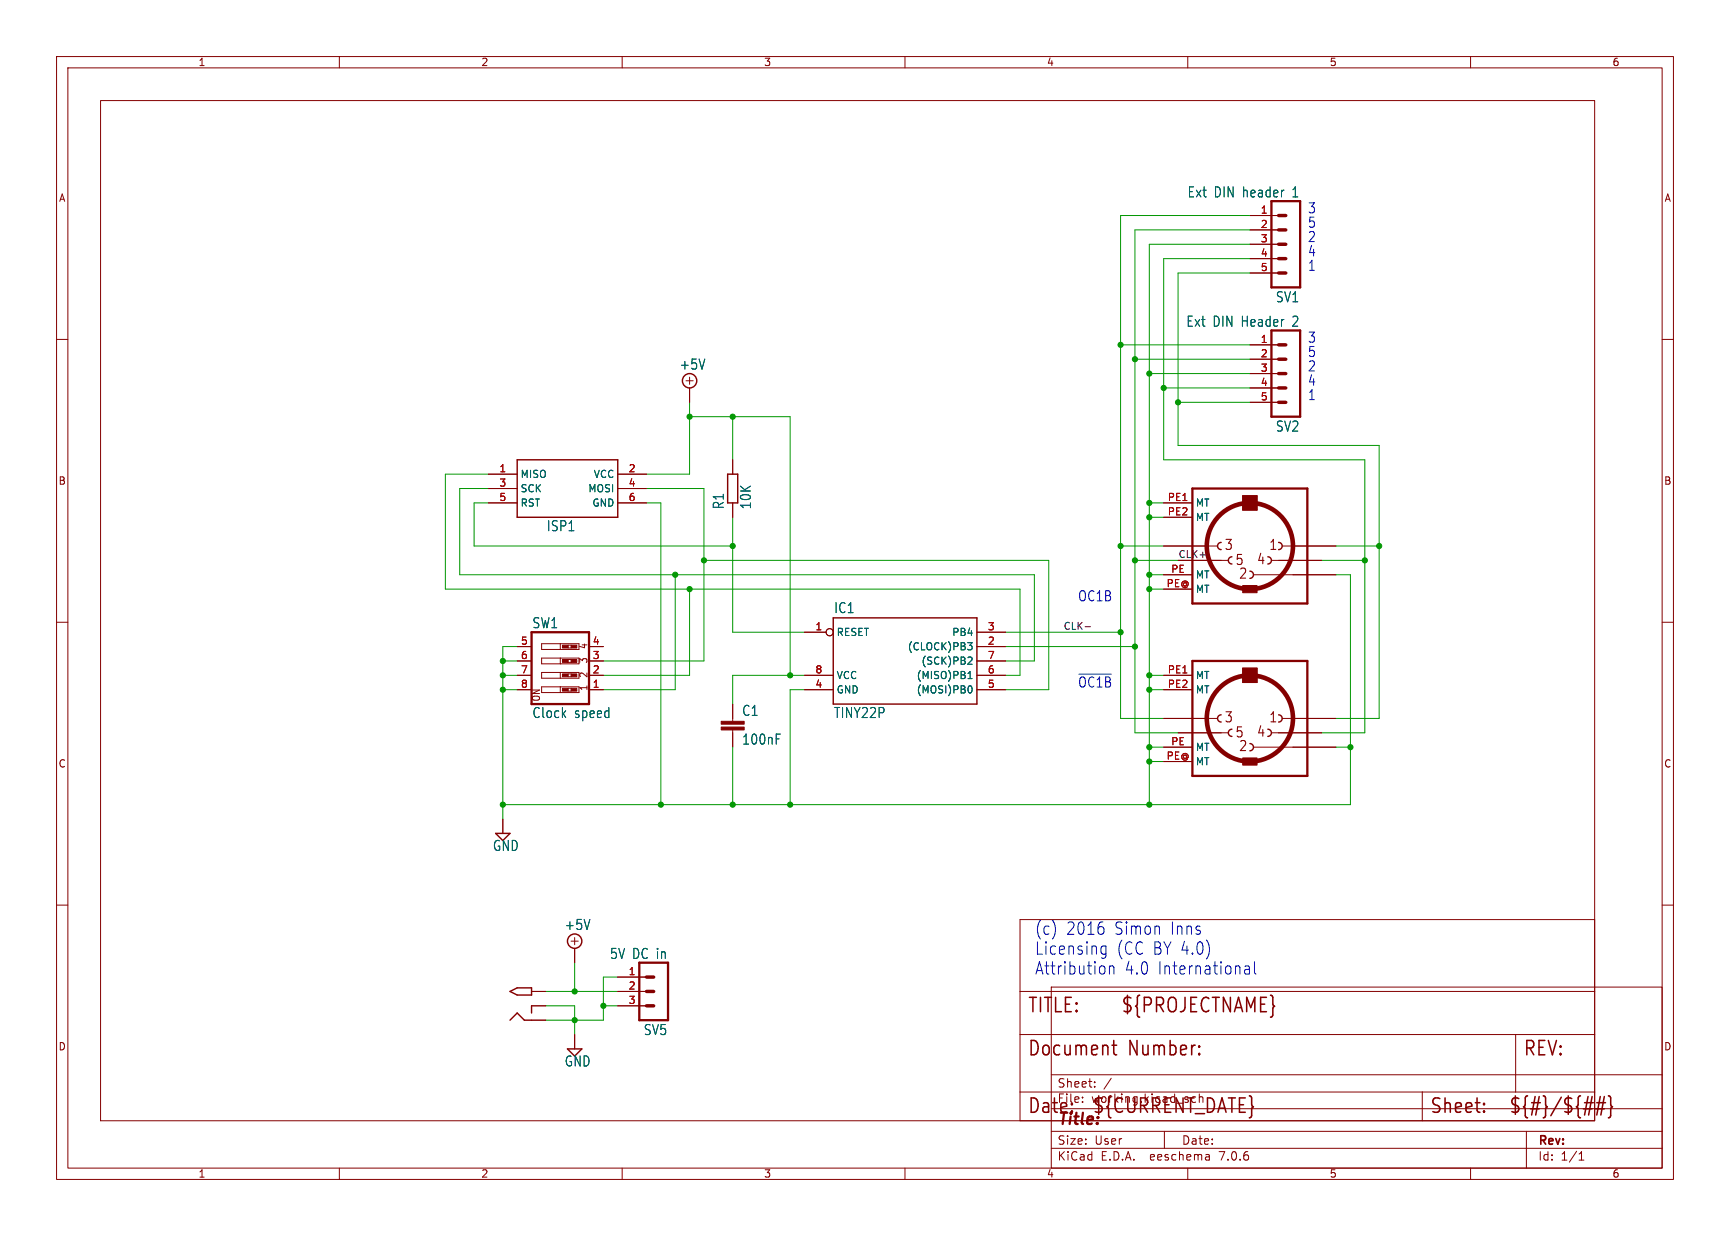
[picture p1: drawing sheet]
<svg xmlns="http://www.w3.org/2000/svg" width="306mm" height="218mm" viewBox="0 0 306 218" stroke-linecap="round" stroke-linejoin="round" font-family="sans-serif">
<g fill="none" stroke="#840000" stroke-width=".18">
<path d="M10 10h285.9v198.5h-285.9zM12 12h281.9v194.5h-281.9zM17.8 17.8h264.1v180.3h-264.1zM60 10v2M110 10v2M160 10v2M210 10v2M260 10v2M221 38.1h5.1M10 60h2M221 40.6h5.1M221 43.2h5.1"/>
<path d="M221 45.7h5.1M221 48.3h5.1M293.9 60h2M121.3 67.3h1.3M121.9 66.7v1.2M121.9 68.6v2.5M221 61h5.1M221 63.5h5.1M221 66h5.1M221 68.6h5.1M221 71.1h5.1M86.4 83.8h5"/>
<path d="M86.4 86.4h5M86.4 88.9h5M109.2 83.8h5.1M109.2 86.4h5.1M109.2 88.9h5.1M129.5 81.3v2.5M129.5 88.9v2.5M205.7 96.5h9.6M205.7 88.9h5.1M205.7 91.4h5.1M208.3 99.1h8.9M219.7 87.6h2.5v2.6h-2.5z"/>
<path d="M224.8 99.1h8.9M226.7 96.5h9.5M10 110h2M91.4 114.3h2.6M91.4 119.4h2.6M91.4 116.8h2.6M99.1 113.8v1M99.1 116.3v1M99.1 118.9v1M100.5 119.6h.5M100.5 119.1h.5M100.5 117.1h.5"/>
<path d="M100.5 116.6h.5M100.5 114.6h.5M100.5 114h.5M102.4 113.8h-6.6v1h6.6M102.4 116.3h-6.6v1h6.6M102.4 118.9h-6.6v1h6.6M104.1 114.3h2.6M104.1 119.4h2.6M104.1 116.8h2.6M142.2 111.8h3.8M142.2 119.4h5.1M172.7 111.8h5.1"/>
<path d="M172.7 114.3h5.1M172.7 119.4h5.1M172.7 116.8h5.1M205.7 101.6h5.1M205.7 119.4h5.1M205.7 104.1h5.1M219.7 118.1h2.5v2.5h-2.5zM221.6 101.6h14.6M293.9 110h2M91.4 121.9h2.6M95.8 121.4h6.6M95.8 122.4h6.6"/>
<path d="M99.1 121.4v1M100.5 122.2h.5M100.5 121.7h.5M104.1 121.9h2.6M129.5 124.5v3M129.5 129v3.1M142.2 121.9h5.1M172.7 121.9h5.1M205.7 134.6h5.1M205.7 121.9h5.1M205.7 127h9.6M205.7 132.1h5.1"/>
<path d="M208.3 129.5h8.9M221.6 132.1h14.6M224.8 129.5h8.9M226.7 127h9.5M10 160h2M88.9 144.8v2.5M293.9 160h2M94 175.3h2.5M94 177.8h2.5M101 166.4h1.2M101.6 165.7v1.3M101.6 167.6v2.6"/>
<path d="M109.2 172.7h5.1M109.2 175.3h5.1M109.2 177.8h5.1M180.3 175.3h101.6M180.3 162.6h101.6v35.5h-101.6zM185.9 174.5h108v32h-108zM94 180.3h2.5M101.6 182.9v2.5M180.3 193h101.6M180.3 182.9h101.6M185.9 200h108M185.9 196h108"/>
<path d="M185.9 190h108M191.4 194.7v.2M191.4 193.9v.2M193.5 192v.2M193.5 191.2v.2M196.5 190.6l-1.3 1.9M205.9 200v3M251.5 193v5.1M268 182.9v10.1M269.9 200v6.5M60 206.5v2M110 206.5v2"/>
<path d="M160 206.5v2M185.9 203h108M210 206.5v2M213.8 204.1v1M213.8 205l-.1 .1M213.8 204.4l-.1 .1M260 206.5v2M279.2 205.1h.8M279.2 204l.4-.4v1.5"/>
<circle cx="146.7" cy="111.8" r=".63"/>
</g>
<g fill="none" stroke="#840000" stroke-width=".25">
<path d="M91.4 81.3h17.8v10.1h-17.8zM128.7 83.8h1.7v5.1h-1.7zM215.9 95.9a.64 .64 0 0 0-.6 .6 .64 .64 0 0 0 .6 .7M217.8 98.4a.64 .64 0 0 0-.6 .7 .64 .64 0 0 0 .6 .6M224.2 98.4a.64 .64 0 0 1 .6 .7 .64 .64 0 0 1-.6 .6M226.1 95.9a.64 .64 0 0 1 .6 .6 .64 .64 0 0 1-.6 .7M147.3 109.2h25.4v15.3h-25.4zM221 101a.64 .64 0 0 1 .6 .6 .64 .64 0 0 1-.6 .6M215.9 126.4a.64 .64 0 0 0-.6 .6 .64 .64 0 0 0 .6 .6M217.8 128.9a.64 .64 0 0 0-.6 .6 .64 .64 0 0 0 .6 .7M221 131.4a.64 .64 0 0 1 .6 .7 .64 .64 0 0 1-.6 .6M224.2 128.9a.64 .64 0 0 1 .6 .6 .64 .64 0 0 1-.6 .7"/>
<path d="M226.1 126.4a.64 .64 0 0 1 .6 .6 .64 .64 0 0 1-.6 .6M87.6 147.3h2.6l-1.3 1.3zM90.2 175.3l1.2-.7h2.6v1.3h-2.6zM94 177.8v1.3M90.2 180.3l1.2-1.2 1.3 1.2h1.3M100.3 185.4h2.6l-1.3 1.3z"/>
<circle cx="121.9" cy="67.3" r="1.27"/>
<circle cx="101.6" cy="166.4" r="1.27"/>
</g>
<g fill="#840000" stroke="#840000" stroke-width=".18">
<path d="M219.7 103.5h2.5v1.3h-2.5z"/>
<path d="M219.7 87.6h2.5v2.6h-2.5z"/>
<path d="M219.7 134h2.5v1.3h-2.5z"/>
<path d="M219.7 118.1h2.5v2.5h-2.5z"/>
<path d="M127.5 128.5h4.1v.5h-4.1z"/>
<path d="M127.5 127.5h4.1v.5h-4.1z"/>
<path d="M99.4 121.7h1.1v.5h-1.1z"/>
<path d="M99.4 119.1h1.1v.5h-1.1z"/>
<path d="M99.4 116.6h1.1v.5h-1.1z"/>
<path d="M99.4 114h1.1v.6h-1.1z"/>
<path d="M101 121.7h1v.5h-1z"/>
<path d="M101 119.1h1v.5h-1z"/>
<path d="M101 116.6h1v.5h-1z"/>
<path d="M101 114h1v.6h-1z"/>
</g>
<path d="M224.8 35.6h5.1v15.2h-5.1zM224.8 58.4h5.1v15.3h-5.1zM210.8 86.4h20.3v20.3h-20.3zM94 111.8h10.1v12.7h-10.1zM210.8 116.8h20.3v20.4h-20.3zM113 170.2h5.1v10.1h-5.1z" fill="none" stroke="#840000" stroke-width=".41"/>
<g fill="none" stroke="#840000" stroke-width=".81">
<circle cx="221" cy="96.5" r="7.6"/>
<circle cx="221" cy="127" r="7.6"/>
</g>
<g fill="none" stroke="#840000" stroke-width=".61">
<path d="M226.1 38.1h1.2M226.1 40.6h1.2M226.1 43.2h1.2M226.1 45.7h1.2M226.1 48.3h1.2M226.1 61h1.2M226.1 63.5h1.2M226.1 66h1.2M226.1 68.6h1.2M226.1 71.1h1.2M114.3 172.7h1.3M114.3 175.3h1.3"/>
<path d="M114.3 177.8h1.3"/>
</g>
<path d="M171.1 113.6h.8l-.5 .5 .4 .1 .1 .4-.3 .3h-.3M171.1 120h.8M171.3 119l.2-.3v1.3M171.3 116.1l.4 .1 .2 .3-.8 .9h.8M137.2 129.8h.8M171.4 121.2a.68 .68 0 0 1 .5 .7 .68 .68 0 0 1-.5 .6" fill="none" stroke="#006464" stroke-width=".18"/>
<g fill="none" stroke="#840000" stroke-width=".27">
<path d="M196.6 184.8h.8M196.9 183.9v2.2l.1 .2 .4 .2M212 186.2l.1 .1-.1 .2M212 186.2l-.1 .1 .1 .2M212 184.9v.2M212 186.2v.3M212 184.9l.1 .1-.1 .1M212 184.9l-.1 .1 .1 .1M262.4 196.4l.1 .1-.1 .1M262.4 195l.1 .2-.1 .1M279.9 196h1.6M280.2 194.9h1.5"/>
<path d="M281.5 193.8l-.6 3.3M282.1 196h1.5M282.3 194.9h1.6M282.9 193.8l-.6 3.3M283.6 193.8l-.6 3.3M284.4 193.7l.3 .1 .1 .3v1.2l.3 .4-.3 .3v1.2l-.1 .3-.3 .1"/>
</g>
<path d="M191.9 110.8h.9" fill="none" stroke="#0f0f0f" stroke-width=".18"/>
<path d="M190.8 119.2h5.7M194.7 168.3l.3 .4 .5-.1M195.1 164l.1 .2-.1 .8M195.5 167.2v1.8l-.1 .3M195.5 167.3l-.5-.1-.3 .4M196.2 170.7v1.5M196.2 170.9a.46 .46 0 0 1 .7-.1v1.4M220.1 170.8l.2-.1 .5 .1 .1 1.4M220.9 171.3l-.6 .1a.45 .45 0 0 0-.3 .4 .45 .45 0 0 0 .3 .4l.6-.1M221.8 170v1.9l.3 .3" fill="none" stroke="#0000c2" stroke-width=".18"/>
<g fill="none" stroke="#009600" stroke-width=".18">
<path d="M221 38.1h-22.9v88.9h7.6M221 40.6h-20.3v88.9h7.6M221 45.7h-15.3v35.6h35.6v48.2h-7.6M221 43.2h-17.8v99M221 48.3h-12.7v30.4h35.5v48.3h-7.6M121.9 73.7h17.8v45.7M121.9 71.1v12.7h-7.6M129.5 73.7v7.6M198.1 61h22.9M200.7 63.5h20.3M203.2 66h17.8M205.7 68.6h15.3"/>
<path d="M208.3 71.1h12.7M86.4 88.9h-2.6v7.6h45.7M86.4 86.4h-5.1v15.2h101.6v15.2h-5.1M86.4 83.8h-7.7v20.3h101.6v15.3h-2.5M114.3 86.4h10.2v30.4h-17.8M114.3 88.9h2.5v53.3M124.5 99.1h60.9v22.8h-7.6M129.5 91.4v20.4h12.7M198.1 96.5h7.6M200.7 99.1h7.6M203.2 88.9h2.5M203.2 91.4h2.5"/>
<path d="M233.7 99.1h7.6M236.2 96.5h7.6M88.9 119.4h2.5M88.9 116.8h2.5M91.4 114.3h-2.5v30.5M119.4 101.6v20.3h-12.7M121.9 104.1v15.3h-15.2M142.2 119.4h-12.7v5.1M177.8 111.8h20.3M177.8 114.3h22.9M203.2 101.6h2.5M203.2 104.1h2.5"/>
<path d="M203.2 119.4h2.5M236.2 101.6h2.6v40.6h-149.9M88.9 121.9h2.5M129.5 132.1v10.1M142.2 121.9h-2.5v20.3M203.2 132.1h2.5M203.2 121.9h2.5M203.2 134.6h2.5M236.2 132.1h2.6M96.5 177.8h5.1v5.1M96.5 175.3h12.7M101.6 170.2v5.1"/>
<path d="M106.7 177.8h2.5M109.2 172.7h-2.5v7.6h-10.2"/>
</g>
<g fill="#009600" stroke="#009600" stroke-width=".18">
<circle cx="200.7" cy="63.5" r=".46"/>
<circle cx="198.1" cy="61" r=".46"/>
<circle cx="124.5" cy="99.1" r=".46"/>
<circle cx="129.5" cy="96.5" r=".46"/>
<circle cx="119.4" cy="101.6" r=".46"/>
<circle cx="121.9" cy="104.1" r=".46"/>
<circle cx="129.5" cy="73.7" r=".46"/>
<circle cx="121.9" cy="73.7" r=".46"/>
<circle cx="88.9" cy="116.8" r=".46"/>
<circle cx="88.9" cy="119.4" r=".46"/>
<circle cx="203.2" cy="134.6" r=".46"/>
<circle cx="203.2" cy="132.1" r=".46"/>
<circle cx="238.8" cy="132.1" r=".46"/>
<circle cx="203.2" cy="142.2" r=".46"/>
<circle cx="129.5" cy="142.2" r=".46"/>
<circle cx="139.7" cy="142.2" r=".46"/>
<circle cx="116.8" cy="142.2" r=".46"/>
<circle cx="88.9" cy="121.9" r=".46"/>
<circle cx="88.9" cy="142.2" r=".46"/>
<circle cx="106.7" cy="177.8" r=".46"/>
<circle cx="101.6" cy="175.3" r=".46"/>
<circle cx="101.6" cy="180.3" r=".46"/>
<circle cx="203.2" cy="104.1" r=".46"/>
<circle cx="203.2" cy="101.6" r=".46"/>
<circle cx="203.2" cy="121.9" r=".46"/>
<circle cx="198.1" cy="111.8" r=".46"/>
<circle cx="200.7" cy="114.3" r=".46"/>
<circle cx="139.7" cy="119.4" r=".46"/>
<circle cx="203.2" cy="119.4" r=".46"/>
<circle cx="203.2" cy="66" r=".46"/>
<circle cx="205.7" cy="68.6" r=".46"/>
<circle cx="208.3" cy="71.1" r=".46"/>
<circle cx="198.1" cy="96.5" r=".46"/>
<circle cx="200.7" cy="99.1" r=".46"/>
<circle cx="243.8" cy="96.5" r=".46"/>
<circle cx="241.3" cy="99.1" r=".46"/>
<circle cx="203.2" cy="88.9" r=".46"/>
<circle cx="203.2" cy="91.4" r=".46"/>
</g>
<g font-size="3.5" fill="#840000">
<text x="181.6" y="179.4">TITLE:</text>
<text x="198.1" y="179.4">${PROJECTNAME}</text>
<text x="181.6" y="187">Document</text>
<text x="199.5" y="187">Number:</text>
<text x="269.2" y="187">REV:</text>
<text x="181.6" y="197.1">Date:</text>
<text x="193" y="197.1">${CURRENT_DATE}</text>
<text x="252.7" y="197.1">Sheet:</text>
<text x="266.7" y="197.1">${#}/${##}</text>
</g>
<g font-size="3" fill="#0000c2">
<text x="182.9" y="165.4">(c)</text>
<text x="188.4" y="165.4">2016</text>
<text x="197" y="165.4">Simon</text>
<text x="207" y="165.4">Inns</text>
<text x="182.9" y="169">Licensing</text>
<text x="182.9" y="172.5">Attribution</text>
<text x="197.4" y="169">(CC BY 4.0)</text>
<text x="198.8" y="172.5">4.0</text>
<text x="204.7" y="172.5">International</text>
</g>
<text font-size="2.8" fill="#840000" x="186.9" y="199.4">Title:</text>
<g font-size="2.5" fill="#006464">
<text x="209.9" y="35.1">Ext DIN header</text>
<text x="228.7" y="35.1">1</text>
<text x="225.5" y="53.7">SV1</text>
<text x="209.7" y="58">Ext DIN Header</text>
<text x="228.7" y="58">2</text>
<text x="120.1" y="65.5">+5V</text>
<text x="225.5" y="76.5">SV2</text>
<text x="96.6" y="94.1">ISP1</text>
<text x="128.2" y="90.1" transform="rotate(-90 128.2 90.1)">R1</text>
<text x="133" y="90.1" transform="rotate(-90 133 90.1)">10K</text>
<text x="94" y="111.3">SW1</text>
<text x="147.4" y="108.6">IC1</text>
<text x="94" y="127.1">Clock</text>
<text x="101.5" y="127.1">speed</text>
<text x="131.1" y="126.8">C1</text>
<text x="131.1" y="131.8">100nF</text>
<text x="147.4" y="127.1">TINY22P</text>
<text x="87" y="150.6">GND</text>
<text x="99.7" y="164.6">+5V</text>
<text x="107.8" y="169.7">5V DC in</text>
<text x="113.7" y="183.2">SV5</text>
<text x="99.7" y="188.7">GND</text>
</g>
<g font-size="2.5" fill="#0000c2">
<text x="231.1" y="37.9">3</text>
<text x="231.1" y="40.4">5</text>
<text x="231.1" y="45.5">4</text>
<text x="231.1" y="42.9">2</text>
<text x="231.1" y="48">1</text>
<text x="231.1" y="60.7">3</text>
<text x="231.1" y="63.3">5</text>
<text x="231.1" y="65.8">2</text>
<text x="231.1" y="70.9">1</text>
<text x="231.1" y="68.3">4</text>
<text x="190.5" y="106.4">OC1B</text>
<text x="190.5" y="121.7">~{OC1B}</text>
</g>
<g font-size="2.5" fill="#840000">
<text x="216.4" y="97.5">3</text>
<text x="218.3" y="100.1">5</text>
<text x="222.1" y="100">4</text>
<text x="224.3" y="97.5">1</text>
<text x="218.9" y="102.6">2</text>
<text x="216.4" y="128">3</text>
<text x="218.3" y="130.6">5</text>
<text x="222.1" y="130.5">4</text>
<text x="224.3" y="128">1</text>
<text x="218.9" y="133">2</text>
</g>
<g font-size="2.1" fill="#840000">
<text x="186.9" y="195.2">File:</text>
<text x="186.9" y="192.5">Sheet:</text>
<text x="193" y="195.2">working.kicad_sch</text>
<text x="186.9" y="202.6">Size:</text>
<text x="193.5" y="202.6">User</text>
<text x="208.9" y="202.6">Date:</text>
<text x="271.9" y="202.8">Rev:</text>
<text x="186.9" y="205.4">KiCad</text>
<text x="194.6" y="205.4">E.D.A.</text>
<text x="203.5" y="205.4">eeschema</text>
<text x="215.9" y="205.4">7.0.6</text>
<text x="271.9" y="205.4">Id:</text>
<text x="276" y="205.4">1/1</text>
</g>
<g font-size="1.8" fill="#840000">
<text x="35" y="11.9">1</text>
<text x="85" y="11.9">2</text>
<text x="135" y="11.9">3</text>
<text x="185" y="11.9">4</text>
<text x="235" y="11.9">5</text>
<text x="285" y="11.9">6</text>
<text x="10.3" y="35.9">A</text>
<text x="294.2" y="35.9">A</text>
<text x="10.3" y="85.9">B</text>
<text x="294.1" y="85.9">B</text>
<text x="104.1" y="119.9" transform="rotate(-90 104.1 119.9)">2</text>
<text x="104.1" y="117.4" transform="rotate(-90 104.1 117.4)">3</text>
<text x="104.1" y="114.8" transform="rotate(-90 104.1 114.8)">4</text>
<text x="95.7" y="124.1" transform="rotate(-90 95.7 124.1)">ON</text>
<text x="104.1" y="122.2" transform="rotate(-90 104.1 122.2)">1</text>
<text x="10.3" y="135.9">C</text>
<text x="294.1" y="135.9">C</text>
<text x="10.3" y="185.9">D</text>
<text x="294.1" y="185.9">D</text>
<text x="35" y="208.4">1</text>
<text x="85" y="208.4">2</text>
<text x="135" y="208.4">3</text>
<text x="185" y="208.4">4</text>
<text x="235" y="208.4">5</text>
<text x="285" y="208.4">6</text>
</g>
<g font-size="1.8" fill="#a90000">
<text x="222.8" y="37.8">1</text>
<text x="222.8" y="40.4">2</text>
<text x="222.8" y="42.9">3</text>
<text x="222.8" y="45.5">4</text>
<text x="222.8" y="48">5</text>
<text x="222.8" y="60.7">1</text>
<text x="222.8" y="63.2">2</text>
<text x="222.8" y="65.8">3</text>
<text x="222.8" y="68.3">4</text>
<text x="222.8" y="70.9">5</text>
<text x="88.2" y="83.6">1</text>
<text x="111.1" y="83.6">2</text>
<text x="88.2" y="86.1">3</text>
<text x="88.2" y="88.6">5</text>
<text x="111.1" y="86.1">4</text>
<text x="111.1" y="88.6">6</text>
<text x="206.4" y="88.6">PE1</text>
<text x="206.4" y="91.2">PE2</text>
<text x="207" y="101.3">PE</text>
<text x="206.2" y="103.9">PE@</text>
<text x="144.1" y="111.5">1</text>
<text x="174.6" y="111.5">3</text>
<text x="92" y="114">5</text>
<text x="92" y="116.6">6</text>
<text x="92" y="119.1">7</text>
<text x="104.7" y="119.1">2</text>
<text x="104.7" y="116.6">3</text>
<text x="104.7" y="114">4</text>
<text x="144.1" y="119.1">8</text>
<text x="174.6" y="114">2</text>
<text x="174.6" y="119.1">6</text>
<text x="174.6" y="116.6">7</text>
<text x="206.4" y="119.1">PE1</text>
<text x="92" y="121.7">8</text>
<text x="104.7" y="121.7">1</text>
<text x="144.1" y="121.7">4</text>
<text x="174.6" y="121.7">5</text>
<text x="206.4" y="121.7">PE2</text>
<text x="207" y="131.8">PE</text>
<text x="206.2" y="134.4">PE@</text>
<text x="111.1" y="172.5">1</text>
<text x="111.1" y="175">2</text>
<text x="111.1" y="177.5">3</text>
</g>
<g font-size="1.8" fill="#006464">
<text x="91.9" y="84.7">MISO</text>
<text x="91.9" y="87.2">SCK</text>
<text x="91.9" y="89.8">RST</text>
<text x="103.9" y="87.2">MOSI</text>
<text x="104.6" y="89.8">GND</text>
<text x="104.9" y="84.7">VCC</text>
<text x="211.3" y="89.8">MT</text>
<text x="211.3" y="92.3">MT</text>
<text x="211.3" y="102.5">MT</text>
<text x="211.3" y="105">MT</text>
<text x="147.8" y="112.6">RESET</text>
<text x="168.3" y="112.6">PB4</text>
<text x="160.4" y="115.2">(CLOCK)PB3</text>
<text x="162.8" y="117.7">(SCK)PB2</text>
<text x="147.8" y="122.8">GND</text>
<text x="147.8" y="120.2">VCC</text>
<text x="162" y="122.8">(MOSI)PB0</text>
<text x="162" y="120.2">(MISO)PB1</text>
<text x="211.3" y="122.8">MT</text>
<text x="211.3" y="120.2">MT</text>
<text x="211.3" y="135.5">MT</text>
<text x="211.3" y="132.9">MT</text>
</g>
<g font-size="1.7" fill="#0f0f0f">
<text x="208.3" y="98.7">CLK+</text>
<text x="188" y="111.4">CLK-</text>
</g>
</svg>
